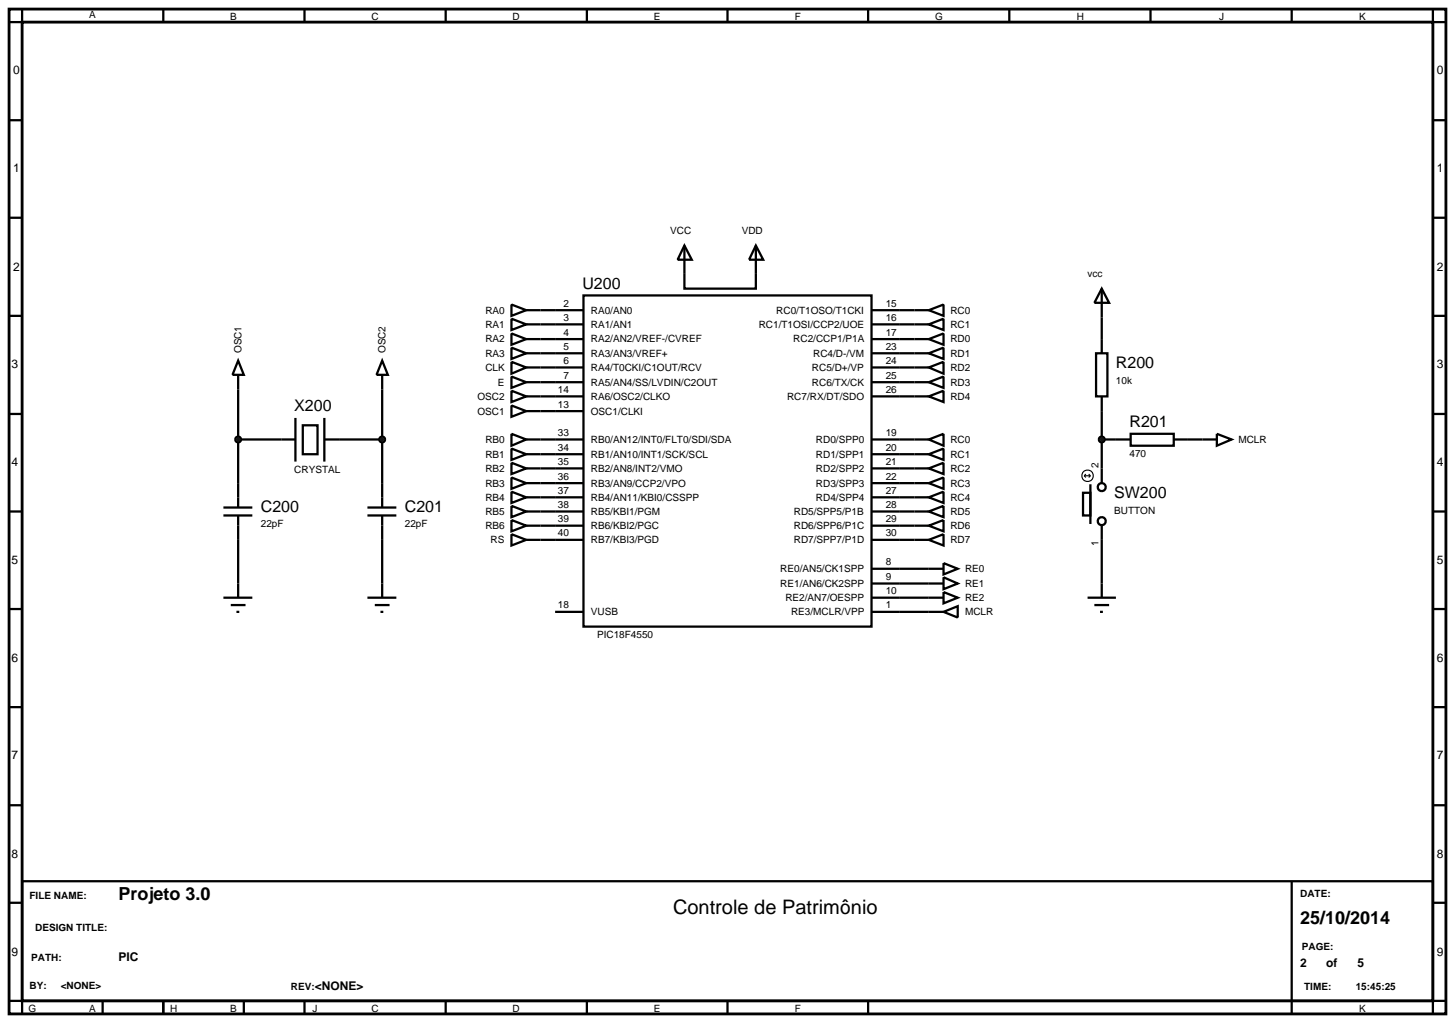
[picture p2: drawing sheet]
<svg xmlns="http://www.w3.org/2000/svg" width="257mm" height="180mm" viewBox="0 0 257 180" stroke-linecap="round" stroke-linejoin="round" font-family="sans-serif">
<path d="M1.6 1.6h253.4v177.2h-253.4zM3.9 3.9h248.8v172.6h-248.8z" fill="none" stroke="#000" stroke-width=".5"/>
<g fill="none" stroke="#000" stroke-width=".4">
<path d="M3.9 1.6v2.3h-2.3M28.8 1.6v2.3M53.7 1.6v2.3M78.6 1.6v2.3M103.5 1.6v2.3M128.3 1.6v2.3M153.1 1.6v2.3M178 1.6v2.3M202.9 1.6v2.3M227.8 1.6v2.3M252.7 1.6v2.3h2.3M1.6 21.2h2.3"/>
<path d="M1.6 38.4h2.3M252.7 21.2h2.3M252.7 38.4h2.3M1.6 55.7h2.3M95.3 59.8h2.6M95.3 54.7h2.6M95.3 57.2h2.6M120.7 48.3v2.6h12.6v-2.6M158.7 59.8h2.6M158.7 54.7h2.6M158.7 57.2h2.6M194.3 56v3.8"/>
<path d="M252.7 55.7h2.3M1.6 73h2.3M42 63.6l1 2.5h-2zM42 66.1v23.4M42 77.5h10.1M52.1 73.7v7.7M53.4 75h2.6v5.1h-2.6zM57.2 77.5h10.2M57.2 73.7v7.7M67.4 63.6l1 2.5h-2zM67.4 66.1v23.4M95.3 77.5h2.6"/>
<path d="M95.3 72.5h2.6M95.3 69.9h2.6M95.3 64.8h2.6M95.3 67.4h2.6M95.3 62.3h2.6M158.7 77.5h2.6M158.7 69.9h2.6M158.7 64.8h2.6M158.7 67.4h2.6M158.7 62.3h2.6M194.3 77.5h2.5M194.3 72.5v10.1"/>
<path d="M209.5 77.5h2.6M252.7 73h2.3M1.6 90.2h2.3M39.4 89.5h5.1M39.4 90.9h5.1M42 90.9v14.5M64.8 89.5h5.1M64.8 90.9h5.1M67.4 90.9v14.5M95.3 90.2h2.6M95.3 92.7h2.6M95.3 95.2h2.6"/>
<path d="M95.3 82.6h2.6M95.3 85.2h2.6M95.3 87.7h2.6M95.3 80.1h2.6M158.7 90.2h2.6M158.7 92.7h2.6M158.7 95.2h2.6M158.7 82.6h2.6M158.7 85.2h2.6M158.7 87.7h2.6M158.7 80.1h2.6M194.3 95.2v7.7"/>
<path d="M252.7 90.2h2.3M1.6 107.4h2.3M39.4 105.4h5.1M40.7 106.7h2.6M41.7 107.9h.5M64.8 105.4h5.1M66.1 106.7h2.6M67.1 107.9h.5M158.7 107.9h5.1M158.7 102.9h5.1M158.7 100.3h5.1M158.7 105.4h5.1"/>
<path d="M252.7 107.4h2.3M1.6 124.7h2.3M252.7 124.7h2.3M1.6 142h2.3M1.6 159.2h2.3M3.9 155.4h248.8v21.1h-248.8zM227.8 155.4v23.4M252.7 142h2.3M252.7 159.2h2.3M1.6 176.5h2.3v2.3M18.1 176.5v2.3M28.8 176.5v2.3"/>
<path d="M43 176.5v2.3M53.7 176.5v2.3M78.6 176.5v2.3M103.5 176.5v2.3M128.3 176.5v2.3M153.1 176.5v2.3M255 176.5h-2.3v2.3"/>
</g>
<g fill="#004000" stroke="#000" stroke-width=".4">
<path d="M41.6 77.2l.4-.2-.5 .5zM42 77l.3 .1 .2 .4zM42 78l.5-.5-.2 .4zM41.5 77.5l.5 .5-.4-.2z"/>
<path d="M67 77.2l.4-.2-.5 .5zM67.4 77l.3 .1 .2 .4zM67.4 78l.5-.5-.2 .4zM66.9 77.5l.5 .5-.4-.2z"/>
</g>
<g fill="#004000">
<path d="M41.5 77.5l.5-.5 .5 .5-.5 .5z"/>
<path d="M66.9 77.5l.5-.5 .5 .5-.5 .5z"/>
</g>
<g fill="none" stroke="#000" stroke-width=".4">
<path d="M97.9 54.7h5M97.9 57.2h5M97.9 59.8h5M102.9 52.1h50.8v58.4h-50.8zM120.7 43.3l1.3 2.5h-2.5zM120.7 43.3v5M133.3 43.3l1.3 2.5h-2.5zM133.3 43.3v5M153.7 54.7h5M153.7 57.2h5M153.7 59.8h5M194.3 50.9l1.3 2.5h-2.6z"/>
<path d="M194.3 50.9v5.1M194.3 59.8v2.5M90.2 71.5l2.6 1-2.6 1zM90.2 68.9l2.6 1-2.6 1zM92.8 69.9h2.5M92.8 72.5h2.5M97.9 62.3h5M97.9 64.8h5M97.9 67.4h5M97.9 69.9h5M97.9 72.5h5M97.9 77.5h5"/>
<path d="M153.7 62.3h5M153.7 64.8h5M153.7 67.4h5M153.7 69.9h5M153.7 77.5h5M193.3 62.3h2v7.6h-2zM194.3 69.9v2.6M196.8 77.5h2.6M199.4 76.5h7.6v2.1h-7.6zM207 77.5h2.5M212.1 77.5h2.5M214.6 76.5l2.6 1-2.6 1.1z"/>
<path d="M90.2 89.2l2.6 1-2.6 1zM90.2 91.7l2.6 1-2.6 1zM90.2 94.2l2.6 1-2.6 1zM92.8 90.2h2.5M92.8 92.7h2.5M92.8 95.2h2.5M97.9 80.1h5M97.9 82.6h5M97.9 85.2h5M97.9 87.7h5M97.9 90.2h5M97.9 92.7h5"/>
<path d="M97.9 95.2h5M153.7 80.1h5M153.7 82.6h5M153.7 85.2h5M153.7 87.7h5M153.7 90.2h5M153.7 92.7h5M153.7 95.2h5M166.4 99.3l2.5 1-2.5 1zM191 86.9h1.3v4h-1.3zM192.3 85.4v7M194.3 82.6v2.6"/>
<path d="M194.3 92.7v2.5M97.9 107.9h5M153.7 107.9h5M153.7 100.3h5M153.7 102.9h5M153.7 105.4h5M163.8 107.9h2.6M163.8 100.3h2.6M163.8 102.9h2.6M163.8 105.4h2.6M166.4 107.9l2.5-1v2zM166.4 101.8l2.5 1.1-2.5 1z"/>
<path d="M166.4 104.4l2.5 1-2.5 1zM191.8 105.4h5M193 106.7h2.6M194 107.9h.5M194.3 102.9v2.5"/>
<circle cx="194.3" cy="85.9" r=".7"/>
<circle cx="194.3" cy="91.9" r=".7"/>
</g>
<g fill="none" stroke="#000" stroke-width=".2">
<path d="M191.2 83.9h1.1M191.2 83.9l.3 .3M191.5 83.6l-.3 .3M192 83.6l.3 .3M192.3 83.9l-.3 .3"/>
<circle cx="191.8" cy="83.9" r="1.01"/>
</g>
<path d="M193.9 77.2l.4-.2-.5 .5zM194.3 77l.4 .2 .1 .3zM194.3 78l.5-.5-.1 .3zM193.8 77.5l.5 .5-.3-.1z" fill="#004000" stroke="#000" stroke-width=".4"/>
<path d="M193.8 77.5l.5-.5 .5 .5-.5 .5z" fill="#004000"/>
<g fill="none" stroke="#000" stroke-width=".4">
<path d="M90.2 58.8l2.6 1-2.6 1zM90.2 53.7l2.6 1-2.6 1zM90.2 56.2l2.6 1-2.6 1zM92.8 59.8h2.5M92.8 54.7h2.5M92.8 57.2h2.5M161.3 59.8h2.5M161.3 54.7h2.5M161.3 57.2h2.5M163.8 59.8l2.6-1v2zM163.8 54.7l2.6-1v2zM163.8 57.2l2.6-1v2z"/>
<path d="M90.2 76.5l2.6 1-2.6 1.1zM90.2 79.1l2.6 1-2.6 1zM90.2 61.3l2.6 1-2.6 1zM90.2 63.8l2.6 1-2.6 1.1zM90.2 66.4l2.6 1-2.6 1zM92.8 77.5h2.5M92.8 64.8h2.5M92.8 67.4h2.5M92.8 62.3h2.5M161.3 77.5h2.5M161.3 64.8h2.5M161.3 67.4h2.5"/>
<path d="M161.3 69.9h2.5M161.3 62.3h2.5M163.8 64.8l2.6-1v2.1zM163.8 67.4l2.6-1v2zM163.8 69.9l2.6-1v2zM163.8 62.3l2.6-1v2zM163.8 77.5l2.6-1v2.1zM90.2 81.6l2.6 1-2.6 1zM90.2 84.2l2.6 1-2.6 1zM90.2 86.7l2.6 1-2.6 1zM92.8 82.6h2.5M92.8 85.2h2.5"/>
<path d="M92.8 87.7h2.5M92.8 80.1h2.5M161.3 82.6h2.5M161.3 85.2h2.5M161.3 87.7h2.5M161.3 80.1h2.5M161.3 90.2h2.5M161.3 92.7h2.5M161.3 95.2h2.5M163.8 90.2l2.6-1v2zM163.8 92.7l2.6-1v2zM163.8 95.2l2.6-1v2z"/>
<path d="M163.8 82.6l2.6-1v2zM163.8 85.2l2.6-1v2zM163.8 87.7l2.6-1v2zM163.8 80.1l2.6-1v2z"/>
</g>
<text font-size="3.5" x="118.7" y="161.2">Controle de Patrimônio</text>
<g font-size="3.2">
<text x="20.9" y="158.8">Projeto 3.0</text>
<text x="229.3" y="162.9">25/10/2014</text>
</g>
<g font-size="2.8">
<text x="102.7" y="51">U200</text>
<text x="196.8" y="64.9">R200</text>
<text x="51.9" y="72.6">X200</text>
<text x="199.2" y="75.4">R201</text>
<text x="196.5" y="87.8">SW200</text>
<text x="46" y="90.3">C200</text>
<text x="71.4" y="90.3">C201</text>
</g>
<g font-size="2.1">
<text x="2.3" y="13.1">0</text>
<text x="253.4" y="13.1">0</text>
<text x="2.3" y="30.4">1</text>
<text x="253.4" y="30.4">1</text>
<text x="2.3" y="47.7">2</text>
<text x="253.4" y="47.7">2</text>
<text x="2" y="64.9">3</text>
<text x="253.4" y="64.9">3</text>
<text x="2" y="82.2">4</text>
<text x="253.4" y="82.2">4</text>
<text x="2" y="99.4">5</text>
<text x="253.4" y="99.4">5</text>
<text x="2" y="116.7">6</text>
<text x="253.4" y="116.7">6</text>
<text x="2" y="133.9">7</text>
<text x="253.4" y="133.9">7</text>
<text x="2" y="151.2">8</text>
<text x="253.4" y="151.2">8</text>
<text x="2" y="168.5">9</text>
<text x="20.9" y="169.5">PIC</text>
<text x="229.3" y="170.5">2</text>
<text x="233.9" y="170.5">of</text>
<text x="239.4" y="170.5">5</text>
<text x="253.4" y="168.5">9</text>
<text x="55.5" y="174.6">&lt;NONE&gt;</text>
</g>
<g font-size="1.8">
<text x="15.7" y="3.2">A</text>
<text x="40.6" y="3.5">B</text>
<text x="65.5" y="3.5">C</text>
<text x="90.4" y="3.5">D</text>
<text x="115.3" y="3.5">E</text>
<text x="140.2" y="3.5">F</text>
<text x="164.9" y="3.5">G</text>
<text x="189.9" y="3.5">H</text>
<text x="215" y="3.5">J</text>
<text x="239.7" y="3.5">K</text>
<text x="118.2" y="41.3">VCC</text>
<text x="130.8" y="41.3">VDD</text>
<text x="191.8" y="48.9">vcc</text>
<text x="85.6" y="55.3">RA0</text>
<text x="85.6" y="57.8">RA1</text>
<text x="99.4" y="54.1">2</text>
<text x="99.4" y="56.6">3</text>
<text x="99.4" y="59.2">4</text>
<text x="104.2" y="55.3">RA0/AN0</text>
<text x="104.2" y="57.8">RA1/AN1</text>
<text x="133.8" y="57.8">RC1/T1OSI/CCP2/UOE</text>
<text x="136.9" y="55.3">RC0/T1OSO/T1CKI</text>
<text x="156.2" y="54.1">15</text>
<text x="156.2" y="56.6">16</text>
<text x="156.2" y="59.2">17</text>
<text x="167.6" y="55.3">RC0</text>
<text x="167.6" y="57.8">RC1</text>
<text x="42.6" y="62.3" transform="rotate(-90 42.6 62.3)">OSC1</text>
<text x="68" y="62.3" transform="rotate(-90 68 62.3)">OSC2</text>
<text x="85.6" y="60.4">RA2</text>
<text x="85.6" y="62.9">RA3</text>
<text x="85.6" y="65.4">CLK</text>
<text x="99.4" y="61.7">5</text>
<text x="99.4" y="64.2">6</text>
<text x="104.2" y="60.4">RA2/AN2/VREF-/CVREF</text>
<text x="104.2" y="62.9">RA3/AN3/VREF+</text>
<text x="104.2" y="65.4">RA4/T0CKI/C1OUT/RCV</text>
<text x="139.9" y="60.4">RC2/CCP1/P1A</text>
<text x="143.2" y="65.4">RC5/D+/VP</text>
<text x="143.4" y="62.9">RC4/D-/VM</text>
<text x="156.2" y="61.7">23</text>
<text x="156.2" y="64.2">24</text>
<text x="167.6" y="65.4">RD2</text>
<text x="167.6" y="60.4">RD0</text>
<text x="167.6" y="62.9">RD1</text>
<text x="84.2" y="70.5">OSC2</text>
<text x="87.8" y="68">E</text>
<text x="98.4" y="69.3">14</text>
<text x="98.4" y="71.9">13</text>
<text x="99.4" y="66.8">7</text>
<text x="104.2" y="68">RA5/AN4/SS/LVDIN/C2OUT</text>
<text x="104.2" y="70.5">RA6/OSC2/CLKO</text>
<text x="138.8" y="70.5">RC7/RX/DT/SDO</text>
<text x="143.2" y="68">RC6/TX/CK</text>
<text x="156.2" y="66.8">25</text>
<text x="156.2" y="69.3">26</text>
<text x="167.6" y="68">RD3</text>
<text x="167.6" y="70.5">RD4</text>
<text x="196.8" y="67.7">10k</text>
<text x="84.2" y="73.1">OSC1</text>
<text x="98.4" y="76.9">33</text>
<text x="104.2" y="73.1">OSC1/CLKI</text>
<text x="156.2" y="76.9">19</text>
<text x="51.9" y="83.4">CRYSTAL</text>
<text x="85.6" y="83.2">RB2</text>
<text x="85.6" y="78.1">RB0</text>
<text x="85.6" y="80.7">RB1</text>
<text x="98.4" y="79.5">34</text>
<text x="98.4" y="82">35</text>
<text x="104.2" y="78.1">RB0/AN12/INT0/FLT0/SDI/SDA</text>
<text x="104.2" y="80.7">RB1/AN10/INT1/SCK/SCL</text>
<text x="104.2" y="83.2">RB2/AN8/INT2/VMO</text>
<text x="143.9" y="78.1">RD0/SPP0</text>
<text x="143.9" y="80.7">RD1/SPP1</text>
<text x="143.9" y="83.2">RD2/SPP2</text>
<text x="156.2" y="79.5">20</text>
<text x="156.2" y="82">21</text>
<text x="167.6" y="83.2">RC2</text>
<text x="167.6" y="78.1">RC0</text>
<text x="167.6" y="80.7">RC1</text>
<text x="193.7" y="82.6" transform="rotate(-90 193.7 82.6)">2</text>
<text x="199.2" y="80.6">470</text>
<text x="218.4" y="78.1">MCLR</text>
<text x="85.6" y="85.8">RB3</text>
<text x="85.6" y="88.3">RB4</text>
<text x="98.4" y="84.6">36</text>
<text x="98.4" y="87.1">37</text>
<text x="98.4" y="89.6">38</text>
<text x="104.2" y="85.8">RB3/AN9/CCP2/VPO</text>
<text x="104.2" y="88.3">RB4/AN11/KBI0/CSSPP</text>
<text x="143.9" y="85.8">RD3/SPP3</text>
<text x="143.9" y="88.3">RD4/SPP4</text>
<text x="156.2" y="84.6">22</text>
<text x="156.2" y="87.1">27</text>
<text x="156.2" y="89.6">28</text>
<text x="167.6" y="85.8">RC3</text>
<text x="167.6" y="88.3">RC4</text>
<text x="46" y="93">22pF</text>
<text x="71.4" y="93">22pF</text>
<text x="85.6" y="90.8">RB5</text>
<text x="85.6" y="93.3">RB6</text>
<text x="86.5" y="95.8">RS</text>
<text x="98.4" y="92.1">39</text>
<text x="98.4" y="94.6">40</text>
<text x="104.2" y="90.8">RB5/KBI1/PGM</text>
<text x="104.2" y="93.3">RB6/KBI2/PGC</text>
<text x="104.2" y="95.8">RB7/KBI3/PGD</text>
<text x="140" y="90.8">RD5/SPP5/P1B</text>
<text x="140" y="93.3">RD6/SPP6/P1C</text>
<text x="140" y="95.8">RD7/SPP7/P1D</text>
<text x="156.2" y="92.1">29</text>
<text x="156.2" y="94.6">30</text>
<text x="167.6" y="90.8">RD5</text>
<text x="167.6" y="93.3">RD6</text>
<text x="167.6" y="95.8">RD7</text>
<text x="196.5" y="90.6">BUTTON</text>
<text x="137.6" y="100.9">RE0/AN5/CK1SPP</text>
<text x="156.2" y="99.7">8</text>
<text x="170.2" y="100.9">RE0</text>
<text x="193.7" y="96.2" transform="rotate(-90 193.7 96.2)">1</text>
<text x="98.4" y="107.3">18</text>
<text x="137.6" y="103.5">RE1/AN6/CK2SPP</text>
<text x="138.5" y="106">RE2/AN7/OESPP</text>
<text x="156.2" y="102.3">9</text>
<text x="156.2" y="104.8">10</text>
<text x="156.2" y="107.3">1</text>
<text x="170.2" y="103.5">RE1</text>
<text x="170.2" y="106">RE2</text>
<text x="104.2" y="108.5">VUSB</text>
<text x="105.3" y="112.5">PIC18F4550</text>
<text x="139.5" y="108.5">RE3/MCLR/VPP</text>
<text x="170.2" y="108.5">MCLR</text>
<text x="5.2" y="158.6">FILE NAME:</text>
<text x="229.3" y="158.1">DATE:</text>
<text x="6.2" y="164.2">DESIGN TITLE:</text>
<text x="229.6" y="167.5">PAGE:</text>
<text x="5.5" y="169.5">PATH:</text>
<text x="5" y="178.4">G</text>
<text x="5.2" y="174.4">BY:</text>
<text x="10.7" y="174.4">&lt;NONE&gt;</text>
<text x="15.7" y="178.4">A</text>
<text x="30" y="178.4">H</text>
<text x="40.6" y="178.4">B</text>
<text x="51.3" y="174.6">REV:</text>
<text x="55.1" y="178.4">J</text>
<text x="65.5" y="178.4">C</text>
<text x="90.4" y="178.4">D</text>
<text x="115.3" y="178.4">E</text>
<text x="140.2" y="178.4">F</text>
<text x="230" y="174.6">TIME:</text>
<text x="239.1" y="174.6">15:45:25</text>
<text x="239.7" y="178.4">K</text>
</g>
</svg>
